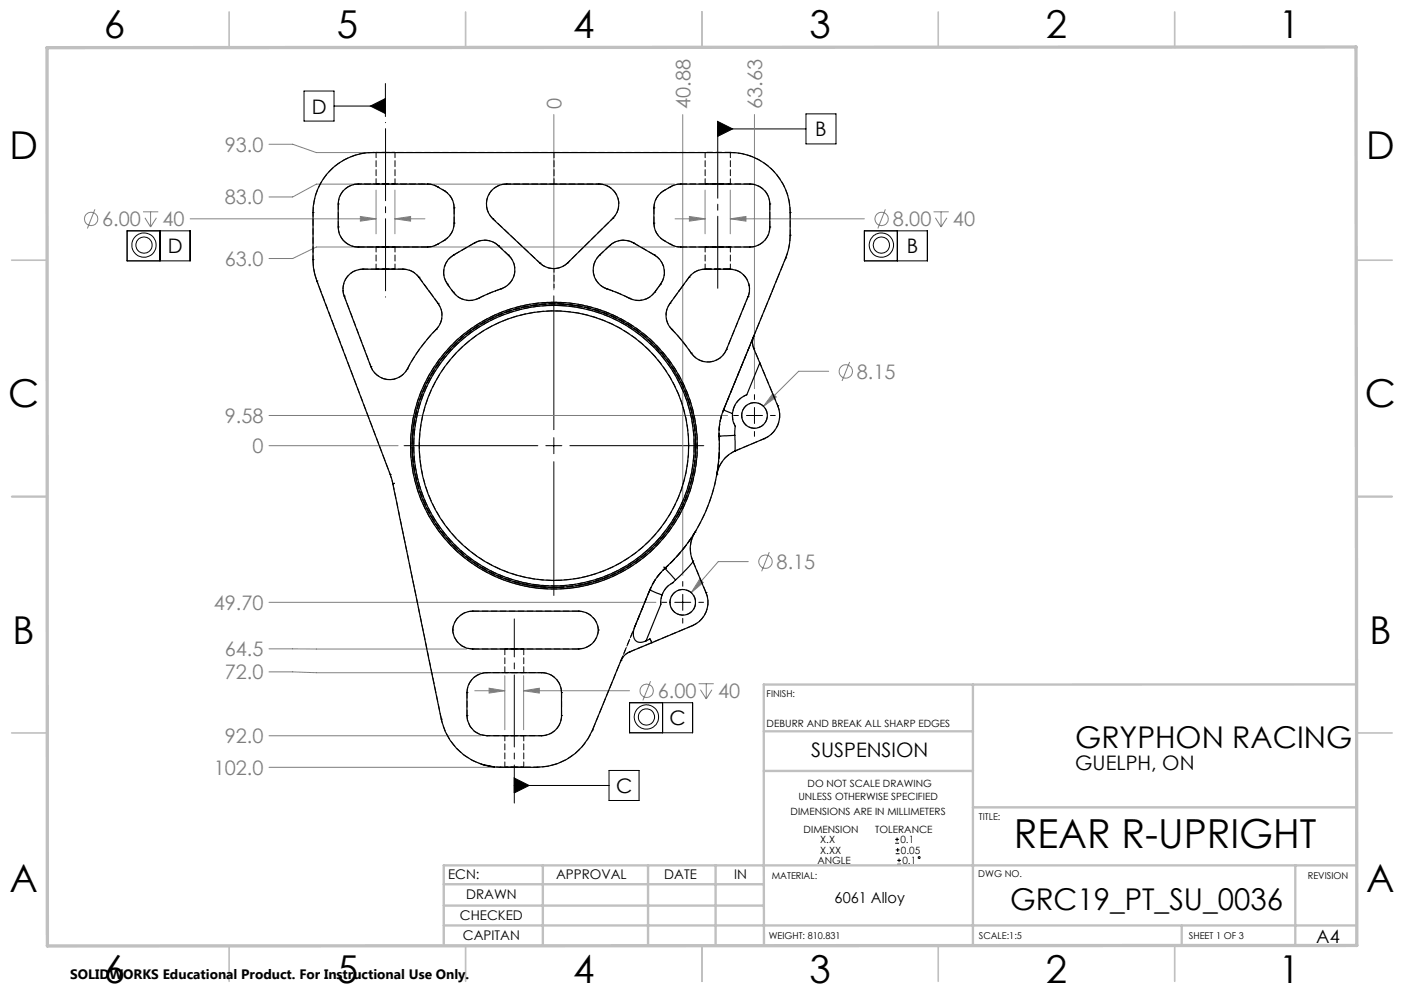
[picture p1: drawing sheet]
<svg xmlns="http://www.w3.org/2000/svg" width="297mm" height="210mm" viewBox="0 0 297 210" stroke-linecap="round" stroke-linejoin="round" font-family="sans-serif">
<g fill="none" stroke="#808080" stroke-width=".21">
<path d="M56.9 30.5h5l5 1.8h10.7M117.2 24.2v37.1M142.7 38.9h-75.8l-5 2.8h-5M144.4 24.2v97.5M159.6 24.2v58M20.1 44.3l-1.6 4M30.3 44.8h3.2M30.7 46.1l1.2 1.9M31.9 44.8v3.2M33.1 46.1l-1.2 1.9M40.2 46.3h39.4M76.2 45.8l3.4 .5-3.4 .5z"/>
<path d="M79.6 40.2v9.3M83.5 46.3l3.4-.5v1zM83.5 46.3h6.4M83.5 40.2v9.3M142.7 52.2h-75.8l-5 2.5h-5M142.8 46.3h6.4M145.8 45.8l3.4 .5-3.4 .5zM149.2 40.2v9.3M154.5 46.3l3.3-.5v1zM154.5 40.2v9.3M154.5 46.3h28.3M187.3 44.3l-1.6 4"/>
<path d="M197.5 44.8h3.2M197.9 46.1l1.2 1.9M199.1 44.8v3.2M200.3 46.1l-1.2 1.9M175.3 78.5h-6.4l-7.4 7.4M179.7 76.5l-1.6 4.1M56.9 94.3h27.3M56.9 87.9h97M163.5 83.2l.7 .8-2.7 1.9zM158.3 118.8h-6.4l-5.7 6.5M162.7 116.8l-1.6 4M56.9 127.4h81.8"/>
<path d="M56.9 137.2l41.8 .1M148 122.5l.8 .7-2.6 2.1zM56.9 142.1l10 .2h34.8M56.9 155.6h44.8M100.4 146.1h6.4M103.5 145.5l3.3 .6-3.3 .5zM106.8 142.9v11.4M110.8 146.1l3.3-.6v1.1zM110.8 142.9v11.4M110.8 146.1h22.4M137.6 144.1l-1.6 4M147.8 144.6h3.2"/>
<path d="M148.2 145.9l1.2 1.9M149.4 144.6v3.2M150.6 145.9l-1.2 1.9M56.9 162.3h47.6"/>
<circle cx="19.3" cy="46.3" r="1.41"/>
<circle cx="186.5" cy="46.3" r="1.41"/>
<circle cx="178.9" cy="78.5" r="1.42"/>
<circle cx="161.9" cy="118.8" r="1.41"/>
<circle cx="136.8" cy="146.1" r="1.41"/>
</g>
<g fill="none" stroke="#000" stroke-width=".21">
<path d="M64.3 19.3h6.4v6.3h-6.4zM81.5 17.7v7M70.7 22.4h10.8M78.4 22.4l3.1-1.6v3.2zM151.8 27.3h18.7M151.8 25.7l3.2 1.6-3.2 1.5zM170.5 24.1h6.3v6.3h-6.3zM26.9 48.8h13.3v6.4h-13.3zM33.9 48.8v6.4M182.8 48.8h13.4v6.4h-13.4zM189.8 48.8v6.4M117.2 62.6v28.3"/>
<path d="M85.5 94.3h28.3M115.5 94.3h3.4M117.2 92.6v3.3M117.2 97.6v28.3M120.5 94.3h28.4M155.2 87.9h1M157.9 87.9h3.4M159.6 83.5v1M159.6 86.2v3.4M159.6 91.3v1M163 87.9h1M140 127.4h1"/>
<path d="M142.7 127.4h3.4M144.4 123v1M144.4 125.7v3.4M144.4 130.8v1M147.8 127.4h1M133.2 148.6h13.3v6.4h-13.3zM140.2 148.6v6.4M108.8 166.1h20M108.8 164.5l3.1 1.6-3.1 1.6zM128.8 162.9h6.4v6.4h-6.4zM189.4 178.3h.8M189.4 177.5h.8"/>
<path d="M189.5 179.7h.8M189.8 177.1v.8M189.9 179.3v.9M189.5 180.5h.8M189.8 182.8h.8M189.8 182h.8M190.2 181.6v.7"/>
<circle cx="30.4" cy="51.8" r="2.58"/>
<circle cx="30.5" cy="51.9" r="1.71"/>
<circle cx="186.4" cy="51.8" r="2.58"/>
<circle cx="186.5" cy="51.8" r="1.72"/>
<circle cx="136.7" cy="151.6" r="1.73"/>
<circle cx="136.7" cy="151.6" r="2.57"/>
<circle cx="194.4" cy="181.3" r=".19"/>
</g>
<path d="M81.6 62.8v-36.9" fill="none" stroke="#000" stroke-width=".21" stroke-dasharray="15.2 1.3 1.3 1.3" stroke-dashoffset="-1.3"/>
<path d="M151.8 61.8v-35.9" fill="none" stroke="#000" stroke-width=".21" stroke-dasharray="15.2 1.3 1.3 1.3" stroke-dashoffset="-.8"/>
<path d="M108.8 169.8v-38.9" fill="none" stroke="#000" stroke-width=".21" stroke-dasharray="15.2 1.3 1.3 1.3" stroke-dashoffset="7.2"/>
<g fill="none" stroke="#c0c0c0" stroke-width=".35">
<path d="M48.5 2.5v7.5M98.5 2.5v7.5M148.5 2.5v7.5M198.5 2.5v7.5M248.5 2.5v7.5M2.5 55h7.5M287 55h7.5M2.5 105h7.5M287 105h7.5M2.5 155h7.5M287 155h7.5M48.5 200v7.5"/>
<path d="M98.5 200v7.5M148.5 200v7.5M198.5 200v7.5M248.5 200v7.5"/>
</g>
<g fill="none" stroke="#c0c0c0" stroke-width=".5">
<path d="M161.6 154.6h44.2M205.8 144.8v55.2M287 144.7l-125.4 .1v55.2M161.6 163h44.2M205.8 170.7h81.2M93.9 195.7h193.1M93.9 191.5h67.7M93.9 187h67.7M114.8 183v17M137.1 183v17M151.4 183v17M250 195.8v4.2"/>
<path d="M274 183v16.9M287 183h-193.1v17"/>
</g>
<path d="M9.9 10.1l276.9-.2 .2 190-277 .2z" fill="none" stroke="#c0c0c0" stroke-width=".7"/>
<path d="M78.4 22.4l3.1 1.6v-3.2zM151.8 25.7l3.2 1.6-3.2 1.5zM108.8 164.5l3.1 1.6-3.1 1.6z" fill="#000"/>
<path d="M145.8 45.8l3.4 .5-3.4 .5zM154.5 46.3l3.3-.5v1zM83.5 46.3l3.4-.5v1zM76.2 45.8l3.4 .5-3.4 .5zM103.5 145.5l3.3 .6-3.3 .5zM110.8 146.1l3.3-.6v1.1zM163.5 83.2l-2 2.7 2.7-1.9zM148 122.5l-1.8 2.8 2.6-2.1z" fill="#808080"/>
<g fill="none" stroke="#000" stroke-width=".25">
<path d="M72.5 40.4a4.4 4.4 0 0 1 3.3-1.5h14.6a6.8 6.8 0 0 1 5.4 3.6 14.5 14.5 0 0 1 .2 5.4 5 5 0 0 1-3.5 3.8l-1.3 .5h-.8h-14.6a4.2 4.2 0 0 1-4.3-4.2v-4.8a4.1 4.1 0 0 1 1-2.8zM73.6 58.4a4 4 0 0 1 3.2-1.5h8.4a4.1 4.1 0 0 1 3.4 1.8l4.1 5.5a4.2 4.2 0 0 1-.4 5.5 36.7 36.7 0 0 0-6.5 9 4.2 4.2 0 0 1-7.3-1.1l-5.8-15.4a4.4 4.4 0 0 1 .9-3.8zM94.8 55l1.2-1.1 4.4-2.5a4.2 4.2 0 0 1 5 .6 8.2 8.2 0 0 1 3.3 3.8 4.2 4.2 0 0 1-2.7 5.3l-3.4 1.3a5.2 5.2 0 0 1-5.6 .5 11.9 11.9 0 0 1-3-4.2 4.4 4.4 0 0 1 .8-3.7zM103.9 40.3a4.4 4.4 0 0 1 3.2-1.4h19.5a4.2 4.2 0 0 1 4 2.6 4.2 4.2 0 0 1-1 4.7l-9.5 9.4a4.2 4.2 0 0 1-5.9 .1l-10-9.5a4.3 4.3 0 0 1-.3-5.9zM126.8 54a7.4 7.4 0 0 1 4.2-3.1 4.4 4.4 0 0 1 3 .5l4.4 2.5a4.4 4.4 0 0 1 .9 6.8 5.1 5.1 0 0 1-4.8 2.8l-1.4-.4-3.5-1.6a4.6 4.6 0 0 1-4.1-5 4.2 4.2 0 0 1 1.3-2.5zM139.3 41.3a7.7 7.7 0 0 1 4.7-2.4h14.6a4.2 4.2 0 0 1 4.2 4.3v4.8a4.2 4.2 0 0 1-4.2 4.2h-14.6a6.8 6.8 0 0 1-5.4-3.6 14.5 14.5 0 0 1-.2-5.4l.2-.7zM146.3 58.1a4.1 4.1 0 0 1 2.9-1.2h5.1a4.2 4.2 0 0 1 3.9 5.9l-4.5 11.1a4.3 4.3 0 0 1-3.9 2.7 4.3 4.3 0 0 1-4-2.6l-3.1-3.8a4.3 4.3 0 0 1-1-6zM159.4 71.1a4.6 4.6 0 0 0 .6 4l.7 1.7M160.7 76.8l-2.7 6.7a4.7 4.7 0 0 0-3.1 4M160.7 76.8l3.8 9a5.3 5.3 0 0 1-2.9 7l-6.1 2.6M152.1 92.2a35.2 35.2 0 0 1-11.4 28M153 86.7l13.7-33.7a30.4 30.4 0 0 0-.1-11.7 12.7 12.7 0 0 0-12.2-9h-75.5a12.6 12.6 0 0 0-12.7 12.7v9.9a19 19 0 0 0 1.6 6.6l14.7 38.9 .6 1.9"/>
<path d="M153 86.7a12.4 12.4 0 0 0-.9 5.5M153 86.7l1.9 .8M154.9 87.5l.3 1.9a2.94 2.94 0 0 1 .2 2.2v.5M155.4 92.1l-3.3 .1M155.4 92.1l.1 3.3M155.5 95.4a6.7 6.7 0 0 0-3.8 4.9M83.1 102.3l9.6 46.9a17 17 0 0 0 3.9 9l1.5 1.5 1.8 1.1 2 .8M83.4 102.2l-.3 .1M140.4 119.9l.3 .3M146.6 118.8l-3.7 3.9M146.6 118.8l2.7 6.5a5.3 5.3 0 0 1-2.8 7l-8.6 3.6M147 112.6a6.5 6.5 0 0 0-.4 6.2"/>
<path d="M96.7 130.8a4.2 4.2 0 0 1 3.3-1.6h20.6a6 6 0 0 1 4.2 .9 3.9 3.9 0 0 1 1.7 4 3.9 3.9 0 0 1-3.1 3l-1.1 .2h-22.3a4 4 0 0 1-3.7-2.2 4 4 0 0 1 .4-4.3zM136.7 135.5l.8-.4 .4 .8M137.4 124.8l-3.1 7.6a2.48 2.48 0 0 0 .5 3.3 2.21 2.21 0 0 0 1.9-.2M137.4 124.8l2.6 1M137.9 135.9l-4.8 2a3.4 3.4 0 0 0-1.8 1.8l-4.9 12a15.1 15.1 0 0 1-6.6 8.9l-1.9 .9-2 .6-2.3 .2-9-.1M140 125.8l-.2 2.1-3.1 7.6M140.7 120.2l-1.1 1.1a12.1 12.1 0 0 0-2.2 3.5M140.7 120.2l2.2 2.5M142.9 122.7l-.5 .4a5.1 5.1 0 0 0-2.4 2.7M100.3 143.3a4.3 4.3 0 0 1 2.7-1h11.5a4.2 4.2 0 0 1 4.3 4.2v4.9a4.3 4.3 0 0 1-4.3 4.2h-11.5a4.2 4.2 0 0 1-4.2-4.2v-2.5a6.5 6.5 0 0 1 1-5.1zM101.9 161.6l2.7 .6"/>
<circle cx="117.2" cy="94.3" r="28.5"/>
<circle cx="117.2" cy="94.3" r="29.7"/>
<circle cx="117.2" cy="94.3" r="30.3"/>
<circle cx="117.2" cy="94.2" r="30"/>
<circle cx="159.6" cy="87.9" r="2.72"/>
<circle cx="144.4" cy="127.4" r="2.71"/>
</g>
<g fill="none" stroke="#000" stroke-width=".21" stroke-dasharray="1.3 .6">
<path d="M75.8 38.9h.1M78.9 32.2h.1M90.4 38.9h.1M92.5 39.5h.1M107.1 38.9h.1M126.7 38.9h.1M141.9 39.5h.1M144 38.9h.1M144 38.9h14.6M154.5 32.2h.1M158.6 38.9h.1M66.2 54.9h.1"/>
<path d="M66.2 44.9h.1M67 59.4h.1M71.6 48h.1M71.6 43.1h.1M75.8 52.2h14.6M75.8 52.2h.1M76.8 56.9h.1M85.2 56.9h.1M88.6 58.6h.1M90.4 52.2h.1M92.5 51.7h.1M94 50.9h.1"/>
<path d="M94 40.3h.1M96 53.9h.1M96.1 47.2h.1M96.1 44h.1M96.1 44v3.2M100.4 51.4h.1M100.4 51.4l-4.4 2.5M104.2 46.2h.1M105.4 51.9h.1M107.6 54h.1M114.2 55.6h.1M114.2 55.6l1.5 .9 1.5 .3"/>
<path d="M120.1 55.6h.1M120.1 55.6l-1.5 .9-1.4 .3M126.8 54h.1M129 51.9h.1M129.7 46.1h.1M134 51.4h.1M134 51.4l4.4 2.5M138.3 47.2h.1M138.3 44h.1M138.3 47.2v-3.2M138.4 53.9h.1M140.5 50.9h.1"/>
<path d="M140.5 40.3h.1M141.9 51.7h.1M144 52.2h.1M144 52.2h14.6M145.8 58.6h.1M149.2 56.9h5.1M149.2 56.9h.1M154.3 56.9h-5.1M154.3 56.9h.2h-.2M154.3 56.9h.1M158.6 52.2h.1M162.9 48h.1"/>
<path d="M162.9 43.1h.1M166.2 54.5h.1M167.2 49.7h.1M167.2 44.9h.1M72.8 62.6h.1M78.5 77.5h.1M86.2 78h.1M92.3 69.6h.1M92.7 64.2h.1M94.7 60.1h.1M95.9 61.8h.1M101.3 63.1h.1"/>
<path d="M106 61.1h.1M128 60.9l.4 .2M128.4 61.1h.1M133.1 63.1h.1M138.5 61.8h.1M139.7 60.1h.1M141.7 64.2h.1M142.1 69.6h.1M146.2 74.7h.1M153.7 73.9h.1M158.3 62.7h.1M159.4 71.1h.1"/>
<path d="M159.5 73.7h.1M152.1 92.2h.1M153.1 86.7h.1M155.7 95.3h.1M161.7 92.8h.1M164.5 85.8h.1M82.6 100.4h.1M83.1 102.3h.1M83.5 102.2l-.4 .1M140.5 119.9l.2 .3M146.6 118.6h.1M147 112.5h.1"/>
<path d="M151.7 100.3h.1M95.8 133.2h.1M100 129.2h.1M100 137.2h.1M106.8 137.2v5M122.4 129.2h.1M122.4 137.2h.1M126.6 133.2h.1M131.4 139.7h.1M133.2 137.9h.1M137.5 124.8h.1M137.9 135.9h.1"/>
<path d="M140.7 120.2h.1M146.5 132.3h.1M149.4 125.3h.1M93.4 152.1h.1M93.4 152.1l-10.3-49.8M98.8 146.5h.1M98.8 151.3h.1M103 142.2h.1M103 155.6h.1M110.8 142.2v-5M114.6 142.2h.1M114.6 155.6h.1"/>
<path d="M118.8 146.5h.1M118.8 151.3h.1M125.4 154.3h.1M105.8 162.2h.1M113.6 162.2h.1"/>
</g>
<path d="M107.1 38.9h10.1M126.7 38.9a4.2 4.2 0 0 1 3.9 2.6 4.2 4.2 0 0 1-.9 4.6M66.2 54.9v-10M76.8 56.9a4.2 4.2 0 0 0-4 5.7M104.2 46.2l10 9.4M164.6 58.5l1.6-4M153.1 86.7l8.8-21.5M158 83.5a4.7 4.7 0 0 0-2.5 6.6M151.7 100.3a35 35 0 0 0 .4-8.1M137.5 135.1l.4 .8M140.7 120.2a35 35 0 0 0 6.3-7.7" fill="none" stroke="#000" stroke-width=".21" stroke-dasharray="1.3 .6" stroke-dashoffset=".4"/>
<path d="M126.7 38.9h-9.5M67 59.4l15.6 41M153.7 73.9l3.6-8.7M145.7 94.2a28.5 28.5 0 0 0-42.2-25 28.5 28.5 0 0 0-1.6 49.1 28.5 28.5 0 0 0 43.7-22.2l.1-1.9M147.2 94.2a30 30 0 0 1-44.4 26.3 30 30 0 0 1-1.7-51.6 30 30 0 0 1 46 23.4l.1 1.9M147.2 94.2a30 30 0 0 0-44.4-26.3 30 30 0 0 0-1.7 51.6 30 30 0 0 0 46-23.3l.1-2M152.1 92.2a12.7 12.7 0 0 1 1-5.5M156.9 87.8a2.72 2.72 0 0 0 3.9 2.5 2.72 2.72 0 0 0 .5-4.6 2.72 2.72 0 0 0-4.3 1.6l-.1 .5M164.5 85.8l-5-12.1M137.5 124.8a12.7 12.7 0 0 1 3.2-4.6M141.7 127.4a2.72 2.72 0 0 0 3.9 2.4 2.72 2.72 0 0 0 .5-4.6 2.72 2.72 0 0 0-4.3 1.6l-.1 .6" fill="none" stroke="#000" stroke-width=".21" stroke-dasharray="1.3 .6" stroke-dashoffset=".7"/>
<g fill="none" stroke="#000" stroke-width=".21" stroke-dasharray="1.3 .6" stroke-dashoffset=".1">
<path d="M151.8 38.9h2.7h-5.3h2.6M154.5 32.2h-5.3h5.3M154.5 32.2h-37.3M71.6 48v-4.9M105.4 51.9l2.2 2.1M126.8 54l2.2-2.1M151.8 52.2h2.7h-5.3h2.6M162.9 43.1v4.9M167.2 49.7v-4.8M167.2 49.7a12.7 12.7 0 0 1-1 4.8M92.7 64.2l-4.1-5.6M106 61.1a4.2 4.2 0 0 0 1.6-7.1"/>
<path d="M133.2 137.9l13.3-5.6M98.8 146.5v4.8M118.8 146.5v4.8"/>
</g>
<g fill="none" stroke="#000" stroke-width=".21" stroke-dasharray="1.3 .6" stroke-dashoffset=".5">
<path d="M81.6 32.2h2h-4h2M81.6 38.9h2h-4h2M92.5 39.5l-.9-.4-1.2-.2M141.9 39.5l.9-.4 1.2-.2M81.6 52.2h2h-4h2M81.6 56.9h2h-4h2M90.4 52.2l1.3-.1 .8-.4M144 52.2l-1.1-.1-1-.4M78.5 77.5a4.2 4.2 0 0 0 3.7 2.8 4.2 4.2 0 0 0 4-2.3M92.3 69.6a4.2 4.2 0 0 0 .4-5.4M95.9 61.8l-1.2-1.7M95.9 61.8a4.2 4.2 0 0 0 5.4 1.3"/>
<path d="M117.2 60.9v-4.1M133.1 63.1a4.2 4.2 0 0 0 5.4-1.3M139.7 60.1l-.6 .8M141.7 64.2a4.2 4.2 0 0 0 .4 5.4M144.1 60.9l-2.4 3.3M108.8 137.2h-2h4h-2M108.8 142.2h2h-4h2M108.8 155.6h2h-4h2M105.8 162.2a12.7 12.7 0 0 1-11.9-8.4M108.8 162.2h2h-4h2M113.6 162.2h-7.8"/>
</g>
<path d="M92.5 39.5l1.5 .8M92.5 51.7l1.5-.8M140.5 40.3l1.4-.8M140.5 50.9l1.4 .8M125.4 154.3a12.7 12.7 0 0 1-11.8 7.9" fill="none" stroke="#000" stroke-width=".21" stroke-dasharray="1.3 .6" stroke-dashoffset=".8"/>
<g fill="none" stroke="#000" stroke-width=".21" stroke-dasharray="1.3 .6" stroke-dashoffset=".2">
<path d="M75.8 38.9a4.2 4.2 0 0 0-4.2 4.2M78.9 32.2a12.7 12.7 0 0 0-12.7 12.7M79.6 32.2v6.7M83.6 38.9v-6.7M117.2 38.9v-6.7M149.2 32.2v6.7M154.5 32.2a12.7 12.7 0 0 1 12.7 12.7M154.5 38.9v-6.7M158.6 38.9a4.2 4.2 0 0 1 4.3 4.2M79.6 52.2v4.7M83.6 56.9v-4.7M85.2 56.9h-8.4"/>
<path d="M145.8 58.6l-1.7 2.3M149.2 52.2v4.7M154.5 56.9v-4.7M162.9 48a4.2 4.2 0 0 1-4.3 4.2M86.2 78a35 35 0 0 1 6.1-8.4M142.1 69.6l2.2 2.5 1.9 2.6M155.7 95.3l6-2.5M155.7 95.3a6.7 6.7 0 0 0-4 5M131.4 139.7l6.1-14.9M98.8 151.3a4.2 4.2 0 0 0 4.2 4.3M103 142.2a4.2 4.2 0 0 0-4.2 4.3M106.8 155.6v6.6"/>
<path d="M114.6 155.6a4.2 4.2 0 0 0 4.2-4.3M118.8 146.5a4.2 4.2 0 0 0-4.2-4.3M110.8 162.2v-6.6"/>
</g>
<g fill="none" stroke="#000" stroke-width=".21" stroke-dasharray="1.3 .6" stroke-dashoffset=".3">
<path d="M107.1 38.9a4.2 4.2 0 0 0-3.9 2.7 4.2 4.2 0 0 0 1 4.6M94 50.9a4.2 4.2 0 0 0 2.1-3.7M96.1 44a4.2 4.2 0 0 0-2.1-3.7M138.3 44a4.2 4.2 0 0 1 2.2-3.7M140.5 50.9a4.2 4.2 0 0 1-2.2-3.7M157.6 58.5a4.2 4.2 0 0 1 .7 4.2M72.8 62.6l5.7 14.9M128 60.9a4.2 4.2 0 0 1-1.2-6.9M158.3 62.7l-1 2.5M159.4 71.1a3.3 3.3 0 0 0 .1 2.6M152.1 92.2a35 35 0 0 1-11.4 28M161.7 92.8a5.3 5.3 0 0 0 2.8-7"/>
<path d="M147 112.5a6.7 6.7 0 0 0-.4 6.1M95.8 133.2a4.2 4.2 0 0 0 4.2 4M100 129.2a4.2 4.2 0 0 0-4.2 4M122.4 137.2a4.2 4.2 0 0 0 4.2-4M126.6 133.2a4.2 4.2 0 0 0-4.2-4M133.2 137.9a3.3 3.3 0 0 0-1.8 1.8M134.4 132.4l3.1-7.6M146.5 132.3a5.3 5.3 0 0 0 2.9-7"/>
</g>
<path d="M105.4 51.9a4.2 4.2 0 0 0-5-.5M129 51.9a4.2 4.2 0 0 1 5-.5M146.9 94.2a29.7 29.7 0 0 1-44 26 29.7 29.7 0 0 1-1.6-51 29.7 29.7 0 0 1 45.5 23.1l.1 1.9M153.1 86.7l6.3-15.6" fill="none" stroke="#000" stroke-width=".21" stroke-dasharray="1.3 .6" stroke-dashoffset="-.2"/>
<g fill="none" stroke="#000" stroke-width=".21" stroke-dasharray="1.3 .6" stroke-dashoffset=".6">
<path d="M75.8 38.9h13.4M78.9 32.2h38.3M89.2 38.9h1.2M66.7 58.3l.3 1.1M88.6 58.6a4.2 4.2 0 0 0-3.4-1.7M120.1 55.6l9.6-9.5M145.8 58.6a4.2 4.2 0 0 1 3.4-1.7M154.3 56.9a4.2 4.2 0 0 1 3.3 1.6M139.1 60.9l-.6 .9M147.5 94.2a30.3 30.3 0 0 0-44.9-26.6 30.3 30.3 0 0 0-1.7 52.2 30.3 30.3 0 0 0 46.6-23.6v-2M82.6 100.4l.5 1.9M142.4 123.2a4.7 4.7 0 0 0-2.6 4.7"/>
<path d="M114.6 155.6h-11.6M114.6 142.2h-11.6"/>
</g>
<g fill="none" stroke="#000" stroke-width=".21" stroke-dasharray="1.3 .6" stroke-dashoffset="-.1">
<path d="M66.2 54.9l.1 1.7 .4 1.7M71.6 48a4.2 4.2 0 0 0 1.2 3M72.8 51a4.2 4.2 0 0 0 3 1.2M96 53.9a4.2 4.2 0 0 0-1.3 6.2M138.4 53.9a4.2 4.2 0 0 1 1.3 6.2M101.3 63.1l4.7-2M128.4 61.1l4.7 2M146.2 74.7a4.2 4.2 0 0 0 7.5-.8M161.9 65.2l2.7-6.7M122.4 137.2h-22.4M122.4 129.2h-22.4M137.5 124.8l-12.1 29.5"/>
<path d="M149.4 125.3l-2.8-6.7"/>
</g>
<path d="M93.9 153.8l-.5-1.7" fill="none" stroke="#000" stroke-width=".21" stroke-dasharray="1.3 .6" stroke-dashoffset=".9"/>
<text font-size="8.5" x="214.4" y="179.3">REAR R-UPRIGHT</text>
<g font-size="8.1">
<text x="22" y="8">6</text>
<text x="71.2" y="8">5</text>
<text x="121.2" y="8">4</text>
<text x="171.3" y="8">3</text>
<text x="221.3" y="8">2</text>
<text x="270.5" y="8">1</text>
<text x="2" y="33.6">D</text>
<text x="289" y="33.6">D</text>
<text x="1.7" y="86.1">C</text>
<text x="288.7" y="86.1">C</text>
<text x="2.7" y="136.1">B</text>
<text x="289.7" y="136.1">B</text>
<text x="2" y="188.6">A</text>
<text x="289" y="188.6">A</text>
<text x="22" y="208">6</text>
<text x="71.2" y="208">5</text>
<text x="121.2" y="208">4</text>
<text x="171.3" y="208">3</text>
<text x="221.3" y="208">2</text>
<text x="270.5" y="208">1</text>
</g>
<g font-size="6.3">
<text x="227.4" y="158.2">GRYPHON RACING</text>
<text x="213.7" y="192.5">GRC19_PT_SU_0036</text>
</g>
<g font-size="4.2" fill="#808080">
<text x="118.8" y="23" transform="rotate(-90 118.8 23)">0</text>
<text x="146" y="23" transform="rotate(-90 146 23)">40.88</text>
<text x="161.2" y="23" transform="rotate(-90 161.2 23)">63.63</text>
<text x="47.5" y="32.1">93.0</text>
<text x="21.6" y="47.8">6.00</text>
<text x="34.4" y="47.8">40</text>
<text x="47.5" y="43.2">83.0</text>
<text x="188.8" y="47.8">8.00</text>
<text x="201.6" y="47.8">40</text>
<text x="47.5" y="56.3">63.0</text>
<text x="181.3" y="80.1">8.15</text>
<text x="47.5" y="89.5">9.58</text>
<text x="53.4" y="95.8">0</text>
<text x="164.3" y="120.3">8.15</text>
<text x="45.2" y="129">49.70</text>
<text x="47.5" y="138.8">64.5</text>
<text x="47.5" y="143.7">72.0</text>
<text x="139.1" y="147.6">6.00</text>
<text x="151.9" y="147.6">40</text>
<text x="47.5" y="157.2">92.0</text>
<text x="45.2" y="163.8">102.0</text>
</g>
<g font-size="4.2">
<text x="65.9" y="24">D</text>
<text x="172.5" y="28.8">B</text>
<text x="35.5" y="53.6">D</text>
<text x="191.8" y="53.6">B</text>
<text x="141.6" y="153.4">C</text>
<text x="171.6" y="160.2">SUSPENSION</text>
<text x="130.3" y="167.7">C</text>
<text x="227.4" y="162.8">GUELPH, ON</text>
</g>
<text font-size="3.9" x="278.4" y="199.3">A4</text>
<text font-size="3.2" x="176.5" y="190.9">6061 Alloy</text>
<text font-size="2.9" x="14.9" y="207.1">SOLIDWORKS Educational Product. For Instructional Use Only.</text>
<g font-size="2.8">
<text x="94.8" y="185.9">ECN:</text>
<text x="117.6" y="185.9">APPROVAL</text>
<text x="140.5" y="185.9">DATE</text>
<text x="155.3" y="185.9">IN</text>
<text x="98.6" y="190.2">DRAWN</text>
<text x="97.3" y="194.5">CHECKED</text>
<text x="97.9" y="198.9">CAPITAN</text>
</g>
<g font-size="2.1">
<text x="162.2" y="153.7">DEBURR AND BREAK ALL SHARP EDGES</text>
<text x="170.8" y="166.4">DO NOT SCALE DRAWING</text>
<text x="167.2" y="172.4">DIMENSIONS ARE IN MILLIMETERS</text>
<text x="168.9" y="169.2">UNLESS OTHERWISE SPECIFIED</text>
<text x="170" y="176.1">DIMENSION</text>
<text x="173.5" y="178.3">X.X</text>
<text x="185.2" y="176.1">TOLERANCE</text>
<text x="190.5" y="178.3">0.1</text>
<text x="172.9" y="182.7">ANGLE</text>
<text x="173.5" y="180.5">X.XX</text>
<text x="190.6" y="180.5">0.05</text>
<text x="190.9" y="182.7">0.1</text>
</g>
<g font-size="2">
<text x="162.2" y="147.5">FINISH:</text>
<text x="207.1" y="173.3">TITLE:</text>
<text x="163.3" y="185.9">MATERIAL:</text>
<text x="207" y="185.5">DWG NO.</text>
<text x="276.7" y="185.9">REVISION</text>
<text x="162.6" y="198.5">WEIGHT: 810.831</text>
<text x="207.1" y="198.6">SCALE:1:5</text>
<text x="251.5" y="198.6">SHEET 1 OF 3</text>
</g>
</svg>
